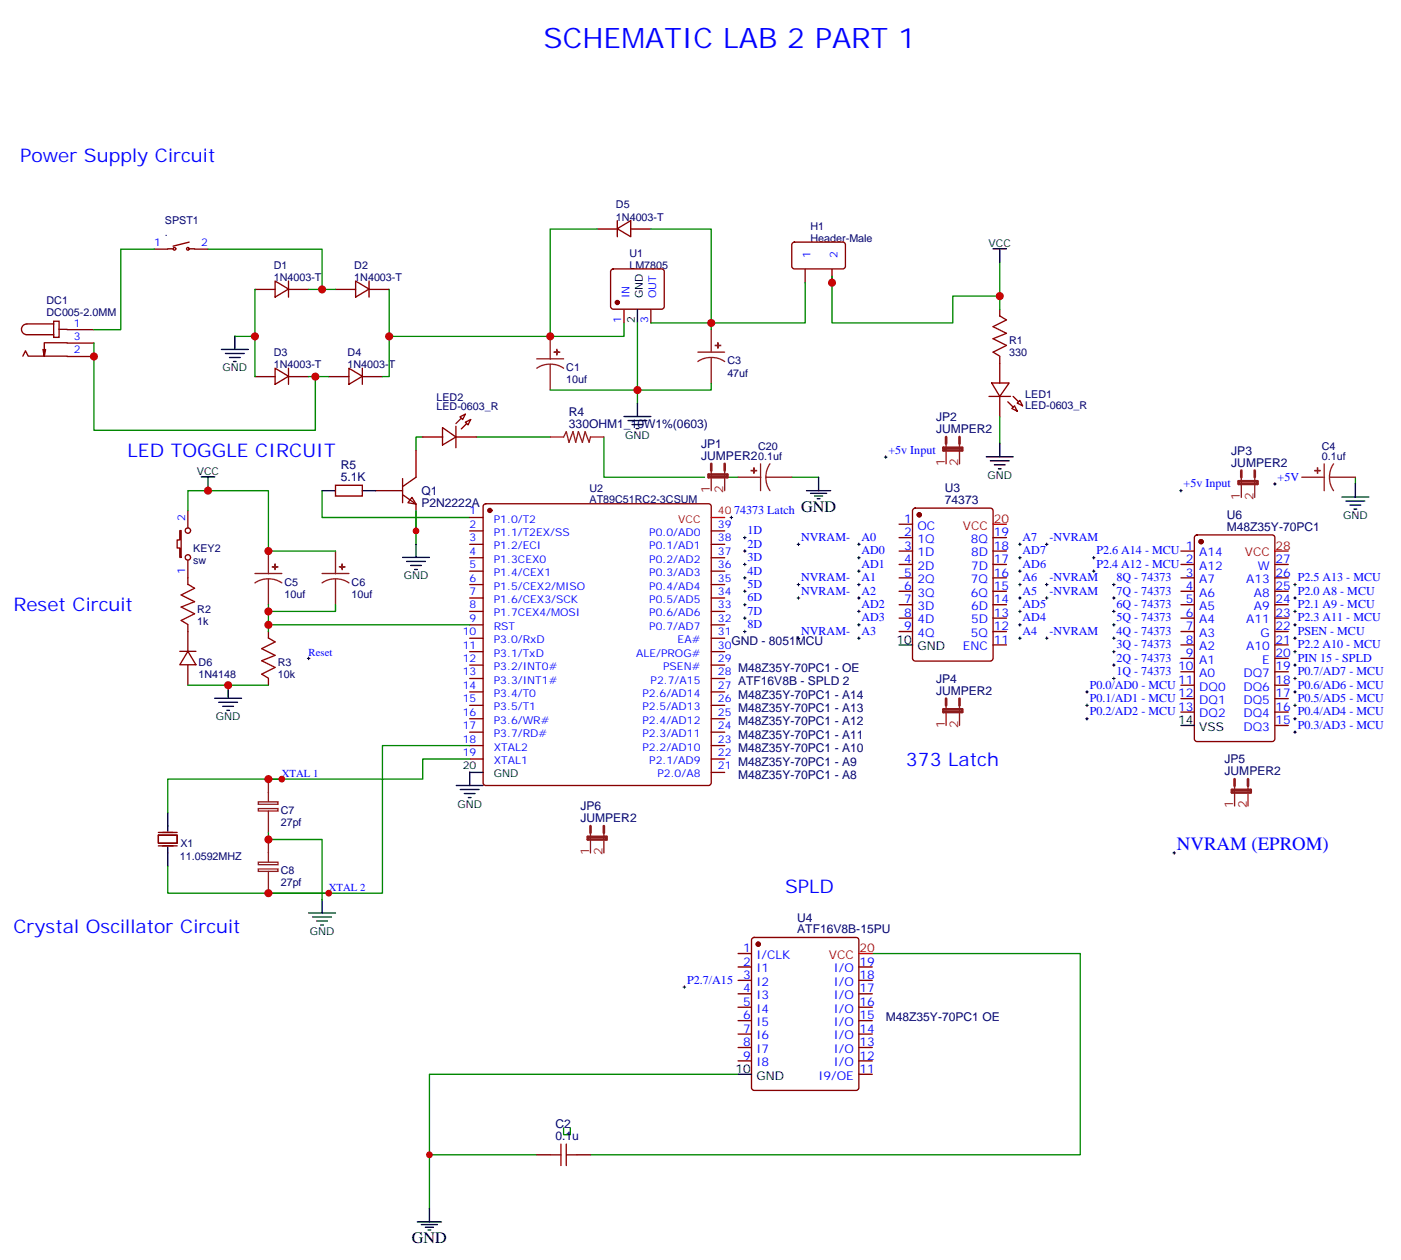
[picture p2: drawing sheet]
<svg xmlns="http://www.w3.org/2000/svg" width="368mm" height="331mm" viewBox="0 0 368 331" stroke-linecap="round" stroke-linejoin="round" font-family="sans-serif">
<g fill="none" stroke="#8c2424" stroke-width=".35">
<path d="M194 125.5h6M199.9 122v7M201.4 125.5h6.7M202.4 122a6.4 6.4 0 0 0 0 7M326.3 125.5v5.3M329.8 125.5v5.3M342.2 125.5h6M348.1 122v7M349.6 125.5h6.7M350.6 122a6.4 6.4 0 0 0 0 7M248.7 185.5v5.2M252.2 185.5v5.2"/>
<path d="M155.2 219v5.3M158.7 219v5.3M324.6 206.6v5.3M328.1 206.6v5.3"/>
</g>
<path d="M325.6 126.5h5v.7h-5zM326.3 123.7v1.8M329.8 123.7v1.8M248 186.5h4.9v.7h-4.9zM248.7 183.7v1.8M252.2 183.7v1.8M155.2 217.2v1.8M158.7 217.2v1.8M323.8 207.7h5v.7h-5zM324.6 204.9v1.7M328.1 204.9v1.7M154.5 220h5v.7h-5z" fill="none" stroke="#8c2424" stroke-width=".71"/>
<g fill="none" stroke="#000" stroke-width=".35">
<path d="M212 129h6.4M213.1 129.7h4.2M214.1 130.4h2.2M214.8 131.1h.7M215.2 125.5v3.5M352.8 130.7h7M353.8 131.7h5M354.9 132.8h2.8M356 133.9h.7M356.3 127.2v3.5M119.9 206.5h7.1M121 207.6h4.9"/>
<path d="M122.1 208.7h2.8M123.1 209.7h.7M123.5 203v3.5"/>
</g>
<path d="M111.1 114.9h-1.7v3.5M125.2 114.9h19.4M158.7 114.9v10.6h26.5M190.5 125.5h3.5M208.1 125.5h7.1M356.3 125.5v1.7" fill="none" stroke="#008700" stroke-width=".35"/>
<path d="M111.1 114.9h5.3M116.3 112.4l3.6 2.5-3.6 2.1zM119.9 112.1v5.6M119.9 114.9h5.3M120.9 109.6l1.4-.7-.7 1.4zM121.3 110l-1.4 1.4M122.3 111l1.4-.7-.7 1.4zM122.7 111.4l-1.4 1.4" fill="none" stroke="#870000" stroke-width=".35"/>
<path d="M232.8 119.8v.7M232.5 120.2h.7M310.1 129h.7M310.4 128.7v.7M334.8 127.2h.7M335.1 126.9v.7M179.6 259.5h.7M179.9 259.2v.7" fill="none" stroke="#000" stroke-width=".26"/>
<g fill="#8c2424" stroke="#8c2424" stroke-width=".35">
<path d="M346.3 123l.1 1.4z"/>
<path d="M345.6 123.7l1.4 .1z"/>
<path d="M198.2 123v1.4z"/>
<path d="M197.5 123.7l1.4 .1z"/>
</g>
<path d="M108.3 130.8l1.1 1.7-2.2-.3z" fill="#fff" stroke="#870000" stroke-width=".35"/>
<g fill="none" stroke="#870000" stroke-width=".35">
<path d="M162.3 58v4.2M40.6 65.5h3.5M44.1 65.4h1.4M49.7 65.4h1.5M49.7 63.7l-4.2 1M51.2 65.5h3.5M67 76.1h5.3M72.3 73.9l3.5 2.1-3.5 2.1zM75.8 73.9v4.2M75.8 76.1h5.3M88.2 76.1h5.3M93.5 73.9l3.5 2.1-3.5 2.1z"/>
<path d="M97 73.9v4.2M97 76.1h5.3M157 60.2h5.3M160.7 70.9l.5-.2h12.7a.71 .71 0 0 1 .7 .7v9.2l-.2 .5-.5 .2h-12.7l-.5-.2-.2-.5v-9.2zM162.3 60.1l3.5-2.1v4.2zM165.8 60.2h5.3M208.4 63.9l.4-.2h12.7a.71 .71 0 0 1 .7 .7v5.6l-.4 .7h-13l-.5-.2-.2-.5v-5.6zM211.7 70.8v3.5M218.7 70.8v3.5M6 93.6l.7-1.4 .7 1.4h10.2M12 91.9l-.4 1.7M14.1 84.5h1.4v4.2h-1.4z"/>
<path d="M14.1 85.2h-7a1.41 1.41 0 0 0-1.5 1.4 1.41 1.41 0 0 0 1.5 1.4h7M15.5 86.6h2.1M17.6 90.1h-6v3.5l-.3-1.7M17.6 90.2h7.1M17.6 93.7h7.1M17.6 86.7h7.1M67 99h5.3M72.3 96.8l3.5 2.1-3.5 2.2zM75.8 99h5.3M75.8 96.8v4.3M86.4 99h5.3M91.7 96.8l3.5 2.1-3.5 2.2z"/>
<path d="M95.2 96.8v4.3M95.2 99h5.3M164 81.4v3.5M171.1 81.4v3.5M262.8 81.4v1.7M262.8 93.7v7.1M109.4 118.4v7.1l-3.6 2.5M260 104.2h5.6M260.7 100.7h4.6l-2.5 3.5zM262.8 104.3v5.3M264.9 105.6l1.4 1.5M266 107.4l.7-.7 .7 1.4z"/>
<path d="M266.3 104.2l1.5 1.4M267.4 106l.7-.7 .7 1.4zM47.3 139.5h.3v7.1h-.3v-2.5h-.7v-2.1h.7zM49.4 134.3v4.6M88.2 127.6h7v2.8h-7zM98.8 129h7M105.8 130.1l3.6 2.4v7.1M105.8 125.8v6.4M123.5 136.1h3.5M123.5 139.6h3.5M127.2 132.7l.5-.2h58.6a.71 .71 0 0 1 .7 .7v72.6l-.3 .5-.4 .2h-58.6l-.5-.2-.2-.5v-72.6zM187 139.6h3.5"/>
<path d="M236.4 137.8h3.5M240.1 133.8l.5-.2h19.7a.71 .71 0 0 1 .8 .7l-.1 39.1-.7 .4h-19.7l-.5-.2-.2-.5v-38.8zM49.4 147.4v6.3M123.5 143.1h3.5M123.5 146.6h3.5M123.5 150.2h3.5M123.5 153.7h3.5M123.5 157.2h3.5M187 143.1h3.5M187 146.6h3.5M187 150.2h3.5M187 153.7h3.5"/>
<path d="M187 157.2h3.5M236.4 144.9h3.5M236.4 148.4h3.5M236.4 151.9h3.5M236.4 155.5h3.5M236.4 159h3.5M236.4 141.4h3.5M261.1 144.9h3.5M261.1 148.4h3.5M261.1 151.9h3.5M261.1 155.5h3.5M261.1 159h3.5"/>
<path d="M261.1 141.4h3.5M310.4 144.9h3.6M310.4 148.4h3.6M310.4 151.9h3.6M310.4 155.5h3.6M310.4 159h3.6M314.2 140.9l.5-.2h19.7a.71 .71 0 0 1 .7 .7v53.1l-.7 .5h-19.7l-.5-.3-.2-.4v-52.9zM335.1 148.4h3.6M335.1 151.9h3.6M335.1 155.5h3.6M335.1 159h3.6M47.3 171.3h4.2"/>
<path d="M49.4 171.3l2.1 3.5h-4.2zM49.4 164.3v7M49.4 174.9v5.3M70.6 166.1v1.7M70.6 178.4v1.8M123.5 160.8h3.5M123.5 164.3h3.5M123.5 167.8h3.5M123.5 171.3h3.5M123.5 174.9h3.5M123.5 178.4h3.5M187 160.8h3.5"/>
<path d="M187 164.3h3.5M187 167.8h3.5M187 171.3h3.5M187 174.9h3.5M187 178.4h3.5M236.4 162.5h3.5M236.4 166.1h3.5M261.1 162.5h3.5M261.1 166.1h3.5M261.1 169.6h3.5M310.4 162.5h3.6M310.4 166.1h3.6"/>
<path d="M310.4 169.6h3.6M310.4 173.1h3.6M310.4 176.6h3.6M335.1 162.5h3.6M335.1 166.1h3.6M335.1 169.6h3.6M335.1 173.1h3.6M335.1 176.6h3.6M123.5 181.9h3.5M123.5 185.5h3.5M123.5 189h3.5M123.5 192.5h3.5"/>
<path d="M123.5 196h3.5M123.5 199.6h3.5M187 181.9h3.5M187 185.5h3.5M187 189h3.5M187 192.5h3.5M187 196h3.5M187 199.6h3.5M310.4 180.2h3.6M310.4 183.7h3.6M310.4 187.2h3.6M335.1 180.2h3.6"/>
<path d="M335.1 183.7h3.6M335.1 187.2h3.6M335.1 190.7h3.6M41.6 219.6h5v2.1h-5zM41.6 218.9h5M187 203.1h3.5M41.6 222.4h5M194 250.7h3.6M194 254.2h3.6M194 257.8h3.6M197.8 246.7l.5-.2h26.8a.71 .71 0 0 1 .7 .7l-.1 39.1-.6 .4h-26.8l-.5-.2-.2-.5v-38.8zM225.8 254.2h3.5"/>
<path d="M225.8 257.8h3.5M194 261.3h3.6M194 264.8h3.6M194 268.4h3.6M194 271.9h3.6M194 275.4h3.6M194 278.9h3.6M225.8 261.3h3.5M225.8 264.8h3.5M225.8 268.4h3.5M225.8 271.9h3.5M225.8 275.4h3.5"/>
<path d="M225.8 278.9h3.5M225.8 282.5h3.5M141.1 303.6h3.5M151.7 303.6h3.5"/>
<circle cx="45.9" cy="65.4" r=".35"/>
<circle cx="49.4" cy="65.4" r=".35"/>
<circle cx="49.4" cy="139.5" r=".71"/>
<circle cx="49.4" cy="146.6" r=".71"/>
</g>
<g fill="none" stroke="#008700" stroke-width=".35">
<path d="M40.6 65.5h-8.9v21.2h-7M54.7 65.5h30v10.6M67 76.1v22.9M81.1 76.1h7.1M102.3 76.1v22.9h-1.8M157 60.2h-12.4v28.2M171.1 60.2h15.9v24.7h24.7v-10.6M218.7 72.6v12.3h31.8v-7h12.3M262.8 69v12.4M24.7 90.2v22.9h58.2v-14.1M61.7 88.4h5.3M81.1 99h5.3"/>
<path d="M164 84.9v3.5h-61.7M167.6 84.9v21.2M171.1 84.9h15.9v1.8M187 100.8v1.8h-42.4M262.8 109.6v7.1M49.4 134.3v-5.3h21.2v15.9h17.6M84.7 129v7.1h38.8M109.4 134.3v8.8M70.6 159v1.8h17.6v-1.8M70.6 164.3h52.9M70.6 160.8v5.3M49.4 180.2h21.2"/>
<path d="M123.5 196h-23v38.8h-56.4v-7M123.5 199.6h-12.4v5.3h-67v8.8M70.6 219v1.7h14.1v15.9M70.6 204.9h3.5M70.6 234.8h15.8M229.3 250.7h54.7v52.9h-128.8M148.2 296.6v1.7h1.7v-1.7M194 282.5h-81.1v21.1M141.1 303.6h-28.2v14.1"/>
</g>
<g fill="none" stroke="#000" stroke-width=".35">
<path d="M261.1 65.4h3.5M262.8 65.4v3.6M58.2 91.9h7.1M59.3 92.9h4.9M60.3 94h2.8M61.4 95.1h.7M61.7 88.4v3.5M167.6 81.4v3.5M164 109.5h7.1M165.1 110.6h4.9M166.2 111.6h2.8M167.2 112.7h.7"/>
<path d="M167.6 106v3.5M262.8 116.6v3.5M52.9 125.4h3.5M54.7 125.4v3.5M84.7 129h3.5M95.2 129h3.6M259.3 120.1h7M260.3 121.2h5M261.4 122.2h2.8M262.5 123.3h.7M105.8 146.6h7.1M106.9 147.6h4.9"/>
<path d="M107.9 148.7h2.9M109 149.7h.7M109.4 143v3.6M236.4 169.6h3.5M56.4 183.6h7.1M57.5 184.7h4.9M58.6 185.7h2.8M59.6 186.8h.7M60 180.1v3.5M310.4 190.7h3.6M44.1 213.7v4.8M123.5 203.1h3.5"/>
<path d="M44.1 222.8v1.4M44.1 224.3v3.5M84.7 236.5v3.5M81.1 240h7.1M82.2 241.1h4.9M83.3 242.2h2.8M84.3 243.2h.7M194 282.5h3.6M112.9 317.7v3.6M109.7 321.3h6.4M110.8 322h4.2M111.8 322.7h2.1"/>
<path d="M112.5 323.4h.7"/>
</g>
<g fill="none" stroke="#8c2424" stroke-width=".35">
<path d="M141.1 96.8a6.4 6.4 0 0 1 7.1 0M141.1 94.4h7.1M144.6 88.4v6M144.6 95.8v6.8M183.4 95.1a6.4 6.4 0 0 1 7.1 0M183.4 92.6h7.1M187 86.7v6M187 94.1v6.7M144.6 114.9h3.6l.7-1.4 .7 2.8 1-2.8 .7 2.8 .7-2.8 1.1 2.8 .7-2.8 1.1 2.8 .3-1.4h3.5M248.7 116.7v5.3M252.2 116.7v5.3M187 123.7v5.3"/>
<path d="M190.5 123.7v5.3M67 153.3a6.4 6.4 0 0 1 7.1 0M67 150.8h7.1M70.6 144.9v6M70.6 152.3v6.7M84.7 153.3a6.4 6.4 0 0 1 7 0M84.7 150.8h7M88.2 144.9v6M88.2 152.3v6.7M67.9 210.8h5.2v.7h-5.2zM67.9 212.6h5.2v.6h-5.2zM70.6 204.9v5.9"/>
<path d="M70.6 213.2v2.2M70.6 215.4v3.6M67.9 226.7h5.2v.6h-5.2zM67.9 228.5h5.2v.6h-5.2zM70.6 220.7v5.9M70.6 229.1v2.1M70.6 231.3v3.5"/>
</g>
<path d="M248 117.7h4.9v.7h-4.9zM248.7 114.9v1.8M252.2 114.9v1.8M186.3 124.8h4.9v.7h-4.9zM187 122v1.7M190.5 122v1.7" fill="none" stroke="#8c2424" stroke-width=".71"/>
<g fill="none" stroke="#000" stroke-width=".26">
<path d="M191.9 136.1h.7M192.3 135.7v.7M195.4 159h.7M195.4 155.5h.7M195.4 151.9h.7M195.4 148.4h.7M195.4 144.9h.7M195.4 141.4h.7M195.8 141v.7M195.8 144.5v.7M195.8 148.1v.7M195.8 151.6v.7"/>
<path d="M195.8 155.1v.7M195.8 158.6v.7M209.5 153.7h.8M209.5 157.2h.8M209.5 143.1h.8M209.9 142.8v.7M209.9 153.4v.7M209.9 156.9v.7M225.4 146.6h.7M225.4 150.2h.7M225.4 153.7h.7M225.4 157.2h.7"/>
<path d="M225.4 143.1h.7M225.8 142.8v.7M225.8 146.3v.7M225.8 149.8v.7M225.8 153.4v.7M225.8 156.9v.7M267.8 146.6h.7M267.8 150.2h.7M267.8 153.7h.7M267.8 157.2h.7M267.8 143.1h.7M268.1 142.8v.7"/>
<path d="M268.1 146.3v.7M268.1 149.8v.7M268.1 153.4v.7M268.1 156.9v.7M274.8 153.7h.7M274.8 157.2h.7M274.8 143.1h.7M275.2 142.8v.7M275.2 153.4v.7M275.2 156.9v.7M287.2 146.6h.7M287.2 150.2h.7"/>
<path d="M287.5 146.3v.7M287.5 149.8v.7M292.5 153.7h.7M292.5 157.2h.7M292.8 153.4v.7M292.8 156.9v.7M340.1 153.7h.7M340.1 157.2h.7M340.4 153.4v.7M340.4 156.9v.7M80.8 173.1h.7M81.1 172.8v.7"/>
<path d="M195.4 166.1h.7M195.4 162.5h.7M195.8 162.2v.7M195.8 165.7v.7M209.5 167.8h.8M209.9 167.5v.7M225.4 167.8h.7M225.4 164.3h.7M225.4 160.8h.7M225.8 160.4v.7M225.8 163.9v.7M225.8 167.5v.7"/>
<path d="M267.8 167.8h.7M267.8 164.3h.7M267.8 160.8h.7M268.1 160.4v.7M268.1 163.9v.7M268.1 167.5v.7M274.8 167.8h.7M275.2 167.5v.7M292.5 178.4h.7M292.5 167.8h.7M292.5 174.9h.7M292.5 164.3h.7"/>
<path d="M292.5 171.3h.7M292.5 160.8h.7M292.8 160.4v.7M292.8 163.9v.7M292.8 167.5v.7M292.8 171v.7M292.8 174.5v.7M292.8 178v.8M340.1 178.4h.7M340.1 167.8h.7M340.1 174.9h.7M340.1 164.3h.7"/>
<path d="M340.1 171.3h.7M340.1 160.8h.7M340.4 160.4v.7M340.4 163.9v.7M340.4 167.5v.7M340.4 171v.7M340.4 174.5v.7M340.4 178v.8M285.4 181.9h.7M285.4 185.5h.7M285.4 189h.7M285.8 181.6v.7"/>
<path d="M285.8 185.1v.7M285.8 188.6v.7M340.1 181.9h.7M340.1 185.5h.7M340.1 189h.7M340.1 192.5h.7M340.4 181.6v.7M340.4 185.1v.7M340.4 188.6v.7M340.4 192.2v.7M73.7 204.9h.7M74.1 204.5v.7"/>
<path d="M86.1 234.8h.7M86.4 234.5v.7M308.3 224.3h.7M308.7 223.9v.7"/>
</g>
<g fill="#870000" stroke="#870000" stroke-width=".35">
<circle cx="315.7" cy="142.4" r=".53"/>
<circle cx="241.7" cy="135.4" r=".53"/>
<circle cx="128.8" cy="134.2" r=".53"/>
<circle cx="162.3" cy="79.5" r=".53"/>
<circle cx="199.3" cy="248.2" r=".53"/>
</g>
<path d="M187 136.1h3.5M261.1 137.8h3.5M335.1 144.9h3.6M225.8 250.7h3.5" fill="none" stroke="#f00" stroke-width=".35"/>
<g fill="#8c2424" stroke="#8c2424" stroke-width=".35">
<path d="M145.7 92.6h1.4z"/>
<path d="M146.4 91.9v1.4z"/>
<path d="M89.3 149l1.4 .1z"/>
<path d="M89.9 148.3l.1 1.4z"/>
<path d="M71.6 149l1.4 .1z"/>
<path d="M72.3 148.3v1.4z"/>
<path d="M188 90.8l1.4 .1z"/>
<path d="M188.7 90.1v1.4z"/>
</g>
<path d="M262.8 83.1l1.8 1-3.5 1.8 3.5 1.7-3.5 1.5 3.5 1.7-3.5 1.8 1.7 1M49.4 153.6l1.8 1.1-3.6 1.7 3.6 1.8-3.6 1.4 3.6 1.8-3.6 1.7 1.8 1.1M70.6 167.7l1.7 1.1-3.5 1.8 3.5 1.7-3.5 1.4 3.5 1.8-3.5 1.8 1.8 1M144.6 303.6h2.9M147.5 300.8v5.7M148.9 303.6h2.8M148.9 300.8v5.7" fill="none" stroke="#a10000" stroke-width=".35"/>
<g fill="#c00">
<circle cx="109.4" cy="139.6" r=".88"/>
<circle cx="86.4" cy="234.8" r=".88"/>
<circle cx="74.1" cy="204.9" r=".88"/>
<circle cx="70.6" cy="164.3" r="1.06"/>
<circle cx="70.6" cy="160.8" r="1.06"/>
<circle cx="70.6" cy="234.8" r="1.06"/>
<circle cx="70.6" cy="204.9" r="1.06"/>
<circle cx="70.6" cy="220.7" r="1.06"/>
<circle cx="70.6" cy="144.9" r="1.06"/>
<circle cx="60" cy="180.2" r="1.06"/>
<circle cx="54.7" cy="129" r="1.06"/>
<circle cx="218.7" cy="74.3" r="1.06"/>
<circle cx="262.8" cy="77.9" r="1.06"/>
<circle cx="187" cy="84.9" r="1.06"/>
<circle cx="167.6" cy="102.6" r="1.06"/>
<circle cx="102.3" cy="88.4" r="1.06"/>
<circle cx="144.6" cy="88.4" r="1.06"/>
<circle cx="24.7" cy="93.7" r="1.06"/>
<circle cx="82.9" cy="99" r="1.06"/>
<circle cx="84.7" cy="76.1" r="1.06"/>
<circle cx="67" cy="88.4" r="1.06"/>
<circle cx="112.9" cy="303.6" r=".88"/>
</g>
<text font-size="7.4" fill="#00f" x="142.9" y="12.6">SCHEMATIC LAB 2 PART 1</text>
<g font-size="4.9" fill="#00f">
<text x="5.3" y="42.5">Power Supply Circuit</text>
<text x="33.5" y="120.2">LED TOGGLE CIRCUIT</text>
<text x="3.5" y="160.8">Reset Circuit</text>
<text x="238.1" y="201.3">373 Latch</text>
<text x="309.4" y="223.4">NVRAM (EPROM)</text>
<text x="206.4" y="234.8">SPLD</text>
<text x="3.5" y="245.4">Crystal Oscillator Circuit</text>
</g>
<g font-size="4.2">
<text x="210.6" y="134.7">GND</text>
<text x="108.3" y="326.9">GND</text>
</g>
<g font-size="3.2" fill="#000080">
<text x="149.6" y="112.4">330OHM1_10W1%(0603)</text>
<text x="149.6" y="109.3">R4</text>
<text x="246.1" y="113.8">JUMPER2</text>
<text x="246.1" y="110.7">JP2</text>
<text x="184.3" y="117.8">JP1</text>
<text x="323.7" y="119.6">JP3</text>
<text x="89.6" y="123.4">R5</text>
<text x="184.3" y="120.9">JUMPER2</text>
<text x="323.7" y="122.7">JUMPER2</text>
<text x="89.6" y="126.5">5.1K</text>
<text x="110.8" y="130.2">Q1</text>
<text x="248.4" y="129.4">U3</text>
<text x="110.8" y="133.3">P2N2222A</text>
<text x="248.4" y="132.5">74373</text>
<text x="322.5" y="136.5">U6</text>
<text x="322.5" y="139.6">M48Z35Y-70PC1</text>
<text x="192.3" y="169.6">GND - 8051MCU</text>
<text x="194" y="176.6">M48Z35Y-70PC1 - OE</text>
<text x="246.1" y="179.5">JP4</text>
<text x="194" y="180.2">ATF16V8B - SPLD 2</text>
<text x="194" y="183.7">M48Z35Y-70PC1 - A14</text>
<text x="246.1" y="182.6">JUMPER2</text>
<text x="194" y="187.2">M48Z35Y-70PC1 - A13</text>
<text x="194" y="190.7">M48Z35Y-70PC1 - A12</text>
<text x="194" y="194.3">M48Z35Y-70PC1 - A11</text>
<text x="194" y="197.8">M48Z35Y-70PC1 - A10</text>
<text x="194" y="201.3">M48Z35Y-70PC1 - A9</text>
<text x="321.9" y="203.8">JUMPER2</text>
<text x="321.9" y="200.7">JP5</text>
<text x="194" y="204.9">M48Z35Y-70PC1 - A8</text>
<text x="152.6" y="213">JP6</text>
<text x="152.6" y="216.1">JUMPER2</text>
<text x="209.6" y="245.4">ATF16V8B-15PU</text>
<text x="209.6" y="242.3">U4</text>
<text x="232.8" y="268.4">M48Z35Y-70PC1 OE</text>
<text x="146" y="299.8">0.1u</text>
<text x="146" y="296.7">C2</text>
</g>
<g font-size="3.2" fill="#00f">
<text x="233.5" y="119.3">+5v Input</text>
<text x="311.1" y="128.1">+5v Input</text>
<text x="335.8" y="126.4">+5V</text>
<text x="193" y="135.2">74373 Latch</text>
<text x="237.7" y="137.5">1</text>
<text x="196.5" y="140.5">1D</text>
<text x="210.6" y="142.2">NVRAM-</text>
<text x="226.5" y="142.2">A0</text>
<text x="237.7" y="141">2</text>
<text x="241.2" y="139.2">OC</text>
<text x="241.2" y="142.8">1Q</text>
<text x="255.2" y="142.8">8Q</text>
<text x="261.2" y="141">19</text>
<text x="268.8" y="142.2">A7</text>
<text x="275.9" y="142.2">-NVRAM</text>
<text x="196.5" y="147.5">3D</text>
<text x="196.5" y="144">2D</text>
<text x="226.5" y="149.3">AD1</text>
<text x="226.5" y="145.8">AD0</text>
<text x="237.7" y="144.5">3</text>
<text x="237.7" y="148.1">4</text>
<text x="241.2" y="146.3">1D</text>
<text x="241.2" y="149.8">2D</text>
<text x="255.3" y="149.8">7D</text>
<text x="255.3" y="146.3">8D</text>
<text x="261.2" y="148.1">17</text>
<text x="261.2" y="144.5">18</text>
<text x="268.8" y="145.8">AD7</text>
<text x="268.8" y="149.3">AD6</text>
<text x="288.2" y="145.8">P2.6 A14 - MCU</text>
<text x="288.2" y="149.3">P2.4 A12 - MCU</text>
<text x="311.8" y="144.5">1</text>
<text x="311.8" y="148.1">2</text>
<text x="315.3" y="146.3">A14</text>
<text x="315.3" y="149.8">A12</text>
<text x="330.7" y="149.8">W</text>
<text x="335.3" y="148.1">27</text>
<text x="196.5" y="154.6">5D</text>
<text x="196.5" y="151.1">4D</text>
<text x="210.6" y="152.8">NVRAM-</text>
<text x="226.5" y="152.8">A1</text>
<text x="237.7" y="151.6">5</text>
<text x="237.7" y="155.1">6</text>
<text x="241.2" y="153.4">2Q</text>
<text x="255.2" y="153.4">7Q</text>
<text x="261.2" y="155.1">15</text>
<text x="261.2" y="151.6">16</text>
<text x="268.8" y="152.8">A6</text>
<text x="275.9" y="152.8">-NVRAM</text>
<text x="293.5" y="152.8">8Q - 74373</text>
<text x="311.8" y="151.6">3</text>
<text x="311.8" y="155.1">4</text>
<text x="315.3" y="153.4">A7</text>
<text x="327.6" y="153.4">A13</text>
<text x="335.3" y="155.1">25</text>
<text x="335.3" y="151.6">26</text>
<text x="341.1" y="152.8">P2.5 A13 - MCU</text>
<text x="196.5" y="161.6">7D</text>
<text x="196.5" y="158.1">6D</text>
<text x="210.6" y="156.4">NVRAM-</text>
<text x="226.5" y="156.4">A2</text>
<text x="226.5" y="159.9">AD2</text>
<text x="237.7" y="158.6">7</text>
<text x="241.2" y="156.9">3Q</text>
<text x="241.2" y="160.4">3D</text>
<text x="255.2" y="156.9">6Q</text>
<text x="255.3" y="160.4">6D</text>
<text x="261.2" y="158.6">14</text>
<text x="268.8" y="156.4">A5</text>
<text x="268.8" y="159.9">AD5</text>
<text x="275.9" y="156.4">-NVRAM</text>
<text x="293.5" y="156.4">7Q - 74373</text>
<text x="293.5" y="159.9">6Q - 74373</text>
<text x="311.8" y="158.6">5</text>
<text x="315.3" y="156.9">A6</text>
<text x="315.3" y="160.4">A5</text>
<text x="329.6" y="160.4">A9</text>
<text x="329.6" y="156.9">A8</text>
<text x="335.3" y="158.6">24</text>
<text x="341.1" y="159.9">P2.1 A9 - MCU</text>
<text x="341.1" y="156.4">P2.0 A8 - MCU</text>
<text x="196.5" y="165.2">8D</text>
<text x="210.6" y="166.9">NVRAM-</text>
<text x="226.5" y="166.9">A3</text>
<text x="226.5" y="163.4">AD3</text>
<text x="237.7" y="162.2">8</text>
<text x="237.7" y="165.7">9</text>
<text x="241.2" y="163.9">4D</text>
<text x="241.2" y="167.5">4Q</text>
<text x="255.2" y="167.5">5Q</text>
<text x="255.3" y="163.9">5D</text>
<text x="261.2" y="165.7">12</text>
<text x="261.2" y="162.2">13</text>
<text x="268.8" y="166.9">A4</text>
<text x="268.8" y="163.4">AD4</text>
<text x="275.9" y="166.9">-NVRAM</text>
<text x="293.5" y="163.4">5Q - 74373</text>
<text x="293.5" y="166.9">4Q - 74373</text>
<text x="311.8" y="162.2">6</text>
<text x="311.8" y="165.7">7</text>
<text x="315.3" y="163.9">A4</text>
<text x="315.3" y="167.5">A3</text>
<text x="327.6" y="163.9">A11</text>
<text x="331.4" y="167.5">G</text>
<text x="335.3" y="165.7">22</text>
<text x="335.3" y="162.2">23</text>
<text x="341.1" y="166.9">PSEN - MCU</text>
<text x="341.1" y="163.4">P2.3 A11 - MCU</text>
<text x="253.2" y="171">ENC</text>
<text x="261.2" y="169.2">11</text>
<text x="293.5" y="170.5">3Q - 74373</text>
<text x="293.5" y="174">2Q - 74373</text>
<text x="311.8" y="169.2">8</text>
<text x="311.8" y="172.8">9</text>
<text x="315.3" y="171">A2</text>
<text x="327.6" y="171">A10</text>
<text x="335.3" y="172.8">20</text>
<text x="335.3" y="169.2">21</text>
<text x="341.1" y="174">PIN 15 - SPLD</text>
<text x="341.1" y="170.5">P2.2 A10 - MCU</text>
<text x="293.5" y="177.5">1Q - 74373</text>
<text x="309.8" y="176.3">10</text>
<text x="309.8" y="179.8">11</text>
<text x="315.3" y="174.5">A1</text>
<text x="315.3" y="178">A0</text>
<text x="326.9" y="178">DQ7</text>
<text x="331.8" y="174.5">E</text>
<text x="335.3" y="179.8">18</text>
<text x="335.3" y="176.3">19</text>
<text x="341.1" y="177.5">P0.7/AD7 - MCU</text>
<text x="286.5" y="184.6">P0.1/AD1 - MCU</text>
<text x="286.5" y="181">P0.0/AD0 - MCU</text>
<text x="309.8" y="183.3">12</text>
<text x="315.3" y="181.6">DQ0</text>
<text x="315.3" y="185.1">DQ1</text>
<text x="326.9" y="185.1">DQ5</text>
<text x="326.9" y="181.6">DQ6</text>
<text x="335.3" y="183.3">17</text>
<text x="341.1" y="181">P0.6/AD6 - MCU</text>
<text x="341.1" y="184.6">P0.5/AD5 - MCU</text>
<text x="286.5" y="188.1">P0.2/AD2 - MCU</text>
<text x="309.8" y="186.9">13</text>
<text x="315.3" y="188.6">DQ2</text>
<text x="326.9" y="188.6">DQ4</text>
<text x="335.3" y="190.4">15</text>
<text x="335.3" y="186.9">16</text>
<text x="341.1" y="188.1">P0.4/AD4 - MCU</text>
<text x="341.1" y="191.6">P0.3/AD3 - MCU</text>
<text x="326.9" y="192.2">DQ3</text>
<text x="195.4" y="250.4">1</text>
<text x="195.4" y="253.9">2</text>
<text x="195.4" y="257.4">3</text>
<text x="198.9" y="252.1">I/CLK</text>
<text x="198.9" y="255.7">I1</text>
<text x="219.2" y="255.7">I/O</text>
<text x="226" y="257.4">18</text>
<text x="226" y="253.9">19</text>
<text x="180.6" y="258.7">P2.7/A15</text>
<text x="195.4" y="260.9">4</text>
<text x="198.9" y="259.2">I2</text>
<text x="198.9" y="262.7">I3</text>
<text x="219.2" y="262.7">I/O</text>
<text x="219.2" y="259.2">I/O</text>
<text x="226" y="260.9">17</text>
<text x="195.4" y="264.5">5</text>
<text x="195.4" y="268">6</text>
<text x="198.9" y="266.2">I4</text>
<text x="198.9" y="269.8">I5</text>
<text x="219.2" y="269.8">I/O</text>
<text x="219.2" y="266.2">I/O</text>
<text x="226" y="268">15</text>
<text x="226" y="264.5">16</text>
<text x="195.4" y="271.5">7</text>
<text x="195.4" y="275.1">8</text>
<text x="198.9" y="273.3">I6</text>
<text x="219.2" y="273.3">I/O</text>
<text x="226" y="275.1">13</text>
<text x="226" y="271.5">14</text>
<text x="195.4" y="278.6">9</text>
<text x="198.9" y="276.8">I7</text>
<text x="198.9" y="280.4">I8</text>
<text x="219.2" y="280.4">I/O</text>
<text x="219.2" y="276.8">I/O</text>
<text x="226" y="278.6">12</text>
<text x="215.2" y="283.9">I9/OE</text>
<text x="226" y="282.1">11</text>
</g>
<g font-size="3.2" fill="#8d2323">
<text x="248.4" y="122.6" transform="rotate(-90 248.4 122.6)">1</text>
<text x="251.9" y="122.6" transform="rotate(-90 251.9 122.6)">2</text>
<text x="186.6" y="129.6" transform="rotate(-90 186.6 129.6)">1</text>
<text x="190.1" y="129.6" transform="rotate(-90 190.1 129.6)">2</text>
<text x="326" y="131.4" transform="rotate(-90 326 131.4)">1</text>
<text x="329.5" y="131.4" transform="rotate(-90 329.5 131.4)">2</text>
<text x="248.4" y="191.4" transform="rotate(-90 248.4 191.4)">1</text>
<text x="251.9" y="191.4" transform="rotate(-90 251.9 191.4)">2</text>
<text x="324.2" y="212.5" transform="rotate(-90 324.2 212.5)">1</text>
<text x="327.7" y="212.5" transform="rotate(-90 327.7 212.5)">2</text>
<text x="154.9" y="224.9" transform="rotate(-90 154.9 224.9)">1</text>
<text x="158.4" y="224.9" transform="rotate(-90 158.4 224.9)">2</text>
</g>
<g font-size="3.2" fill="#f00">
<text x="261.2" y="137.5">20</text>
<text x="253.1" y="139.2">VCC</text>
<text x="327.2" y="146.3">VCC</text>
<text x="335.3" y="144.5">28</text>
<text x="226" y="250.4">20</text>
<text x="217.9" y="252.1">VCC</text>
</g>
<g font-size="3.2">
<text x="235.7" y="169.2">10</text>
<text x="241.2" y="171">GND</text>
<text x="309.8" y="190.4">14</text>
<text x="315.3" y="192.2">VSS</text>
<text x="193.3" y="282.1">10</text>
<text x="198.9" y="283.9">GND</text>
</g>
<g font-size="2.8" fill="#000080">
<text x="43.3" y="59">SPST1</text>
<text x="161.9" y="58">1N4003-T</text>
<text x="161.9" y="54.8">D5</text>
<text x="43.3" y="62.1">.</text>
<text x="213.1" y="63.6">Header-Male</text>
<text x="213.1" y="60.4">H1</text>
<text x="72" y="70.7">D1</text>
<text x="93.1" y="70.7">D2</text>
<text x="165.5" y="70.7">LM7805</text>
<text x="165.5" y="67.5">U1</text>
<text x="72" y="73.9">1N4003-T</text>
<text x="93.1" y="73.9">1N4003-T</text>
<text x="12.2" y="83">DC005-2.0MM</text>
<text x="12.2" y="79.9">DC1</text>
<text x="72" y="93.6">D3</text>
<text x="91.4" y="93.6">D4</text>
<text x="191.2" y="95.8">C3</text>
<text x="265.3" y="93.5">330</text>
<text x="265.3" y="90.6">R1</text>
<text x="72" y="96.8">1N4003-T</text>
<text x="91.4" y="96.8">1N4003-T</text>
<text x="148.9" y="100.7">10uf</text>
<text x="148.9" y="97.6">C1</text>
<text x="191.2" y="99">47uf</text>
<text x="114.7" y="107.8">LED-0603_R</text>
<text x="114.7" y="105.4">LED2</text>
<text x="269.5" y="107.6">LED-0603_R</text>
<text x="269.5" y="104.7">LED1</text>
<text x="199.3" y="118.4">C20</text>
<text x="347.5" y="118.4">C4</text>
<text x="199.3" y="120.9">0.1uf</text>
<text x="347.5" y="120.9">0.1uf</text>
<text x="155" y="129.4">U2</text>
<text x="155" y="132.3">AT89C51RC2-3CSUM</text>
<text x="50.8" y="148.4">sw</text>
<text x="50.8" y="145.2">KEY2</text>
<text x="74.8" y="154">C5</text>
<text x="92.4" y="154">C6</text>
<text x="51.9" y="161.1">R2</text>
<text x="74.8" y="157.2">10uf</text>
<text x="92.4" y="157.2">10uf</text>
<text x="51.9" y="164.2">1k</text>
<text x="52.2" y="178.4">1N4148</text>
<text x="52.2" y="175.2">D6</text>
<text x="73" y="178.4">10k</text>
<text x="73" y="175.2">R3</text>
<text x="73.8" y="214">C7</text>
<text x="73.8" y="217.2">27pf</text>
<text x="47.3" y="226">11.0592MHZ</text>
<text x="47.4" y="222.8">X1</text>
<text x="73.8" y="233.1">27pf</text>
<text x="73.8" y="229.9">C8</text>
</g>
<g font-size="2.8" fill="#00f">
<text x="40.5" y="64.7">1</text>
<text x="52.9" y="64.7">2</text>
<text x="213.1" y="67.9" transform="rotate(-90 213.1 67.9)">1</text>
<text x="220.1" y="67.9" transform="rotate(-90 220.1 67.9)">2</text>
<text x="165.5" y="78.5" transform="rotate(-90 165.5 78.5)">IN</text>
<text x="172.5" y="78.5" transform="rotate(-90 172.5 78.5)">OUT</text>
<text x="19.4" y="89.4">3</text>
<text x="19.4" y="85.9">1</text>
<text x="163.3" y="84.9" transform="rotate(-90 163.3 84.9)">1</text>
<text x="170.4" y="84.9" transform="rotate(-90 170.4 84.9)">3</text>
<text x="19.4" y="92.9">2</text>
<text x="48.7" y="137" transform="rotate(-90 48.7 137)">2</text>
<text x="123.4" y="135.3">1</text>
<text x="129.8" y="137.4">P1.0/T2</text>
<text x="123.4" y="138.8">2</text>
<text x="123.4" y="142.3">3</text>
<text x="129.8" y="140.9">P1.1/T2EX/SS</text>
<text x="170.7" y="140.9">P0.0/AD0</text>
<text x="188.7" y="142.3">38</text>
<text x="188.7" y="138.8">39</text>
<text x="123.4" y="145.9">4</text>
<text x="123.4" y="149.4">5</text>
<text x="129.8" y="144.4">P1.2/ECI</text>
<text x="129.8" y="148">P1.3CEX0</text>
<text x="170.7" y="148">P0.2/AD2</text>
<text x="170.7" y="144.4">P0.1/AD1</text>
<text x="188.7" y="149.4">36</text>
<text x="188.7" y="145.9">37</text>
<text x="48.7" y="150.8" transform="rotate(-90 48.7 150.8)">1</text>
<text x="123.4" y="152.9">6</text>
<text x="129.8" y="151.5">P1.4/CEX1</text>
<text x="129.8" y="155">P1.5/CEX2/MISO</text>
<text x="170.7" y="155">P0.4/AD4</text>
<text x="170.7" y="151.5">P0.3/AD3</text>
<text x="188.7" y="152.9">35</text>
<text x="123.4" y="156.4">7</text>
<text x="123.4" y="160">8</text>
<text x="129.8" y="158.6">P1.6/CEX3/SCK</text>
<text x="170.7" y="158.6">P0.5/AD5</text>
<text x="188.7" y="160">33</text>
<text x="188.7" y="156.4">34</text>
<text x="121.7" y="167">10</text>
<text x="123.4" y="163.5">9</text>
<text x="129.8" y="162.1">P1.7CEX4/MOSI</text>
<text x="129.8" y="165.6">RST</text>
<text x="170.7" y="165.6">P0.7/AD7</text>
<text x="170.7" y="162.1">P0.6/AD6</text>
<text x="188.7" y="167">31</text>
<text x="188.7" y="163.5">32</text>
<text x="81.1" y="172.5">Reset</text>
<text x="121.7" y="170.6">11</text>
<text x="129.8" y="169.1">P3.0/RxD</text>
<text x="129.8" y="172.7">P3.1/TxD</text>
<text x="167.2" y="172.7">ALE/PROG#</text>
<text x="178.1" y="169.1">EA#</text>
<text x="188.7" y="170.6">30</text>
<text x="121.7" y="174.1">12</text>
<text x="121.7" y="177.6">13</text>
<text x="129.8" y="176.2">P3.2/INT0#</text>
<text x="129.8" y="179.7">P3.3/INT1#</text>
<text x="171" y="179.7">P2.7/A15</text>
<text x="174.3" y="176.2">PSEN#</text>
<text x="188.7" y="177.6">28</text>
<text x="188.7" y="174.1">29</text>
<text x="121.7" y="181.1">14</text>
<text x="121.7" y="184.7">15</text>
<text x="129.8" y="183.3">P3.4/T0</text>
<text x="168.9" y="183.3">P2.6/AD14</text>
<text x="188.7" y="184.7">26</text>
<text x="188.7" y="181.1">27</text>
<text x="121.7" y="188.2">16</text>
<text x="121.7" y="191.7">17</text>
<text x="129.8" y="186.8">P3.5/T1</text>
<text x="129.8" y="190.3">P3.6/WR#</text>
<text x="168.9" y="190.3">P2.4/AD12</text>
<text x="168.9" y="186.8">P2.5/AD13</text>
<text x="188.7" y="191.7">24</text>
<text x="188.7" y="188.2">25</text>
<text x="121.7" y="195.2">18</text>
<text x="129.8" y="193.8">P3.7/RD#</text>
<text x="129.8" y="197.4">XTAL2</text>
<text x="168.9" y="197.4">P2.2/AD10</text>
<text x="168.9" y="193.8">P2.3/AD11</text>
<text x="188.7" y="195.2">23</text>
<text x="121.7" y="198.8">19</text>
<text x="129.8" y="200.9">XTAL1</text>
<text x="170.7" y="200.9">P2.1/AD9</text>
<text x="188.7" y="202.3">21</text>
<text x="188.7" y="198.8">22</text>
<text x="74.1" y="204.2">XTAL 1</text>
<text x="172.8" y="204.4">P2.0/A8</text>
<text x="86.4" y="234.2">XTAL 2</text>
</g>
<g font-size="2.8">
<text x="259.9" y="64.9">VCC</text>
<text x="169" y="78.5" transform="rotate(-90 169 78.5)">GND</text>
<text x="166.9" y="84.9" transform="rotate(-90 166.9 84.9)">2</text>
<text x="58.5" y="97.7">GND</text>
<text x="164.3" y="115.3">GND</text>
<text x="51.7" y="124.8">VCC</text>
<text x="259.6" y="125.9">GND</text>
<text x="353.1" y="136.5">GND</text>
<text x="106.1" y="152.3">GND</text>
<text x="56.7" y="189.4">GND</text>
<text x="121.7" y="202.3">20</text>
<text x="129.8" y="204.4">GND</text>
<text x="120.2" y="212.3">GND</text>
<text x="81.4" y="245.8">GND</text>
</g>
<g font-size="2.8" fill="#f00">
<text x="178.3" y="137.4">VCC</text>
<text x="188.7" y="135.3">40</text>
</g>
</svg>
